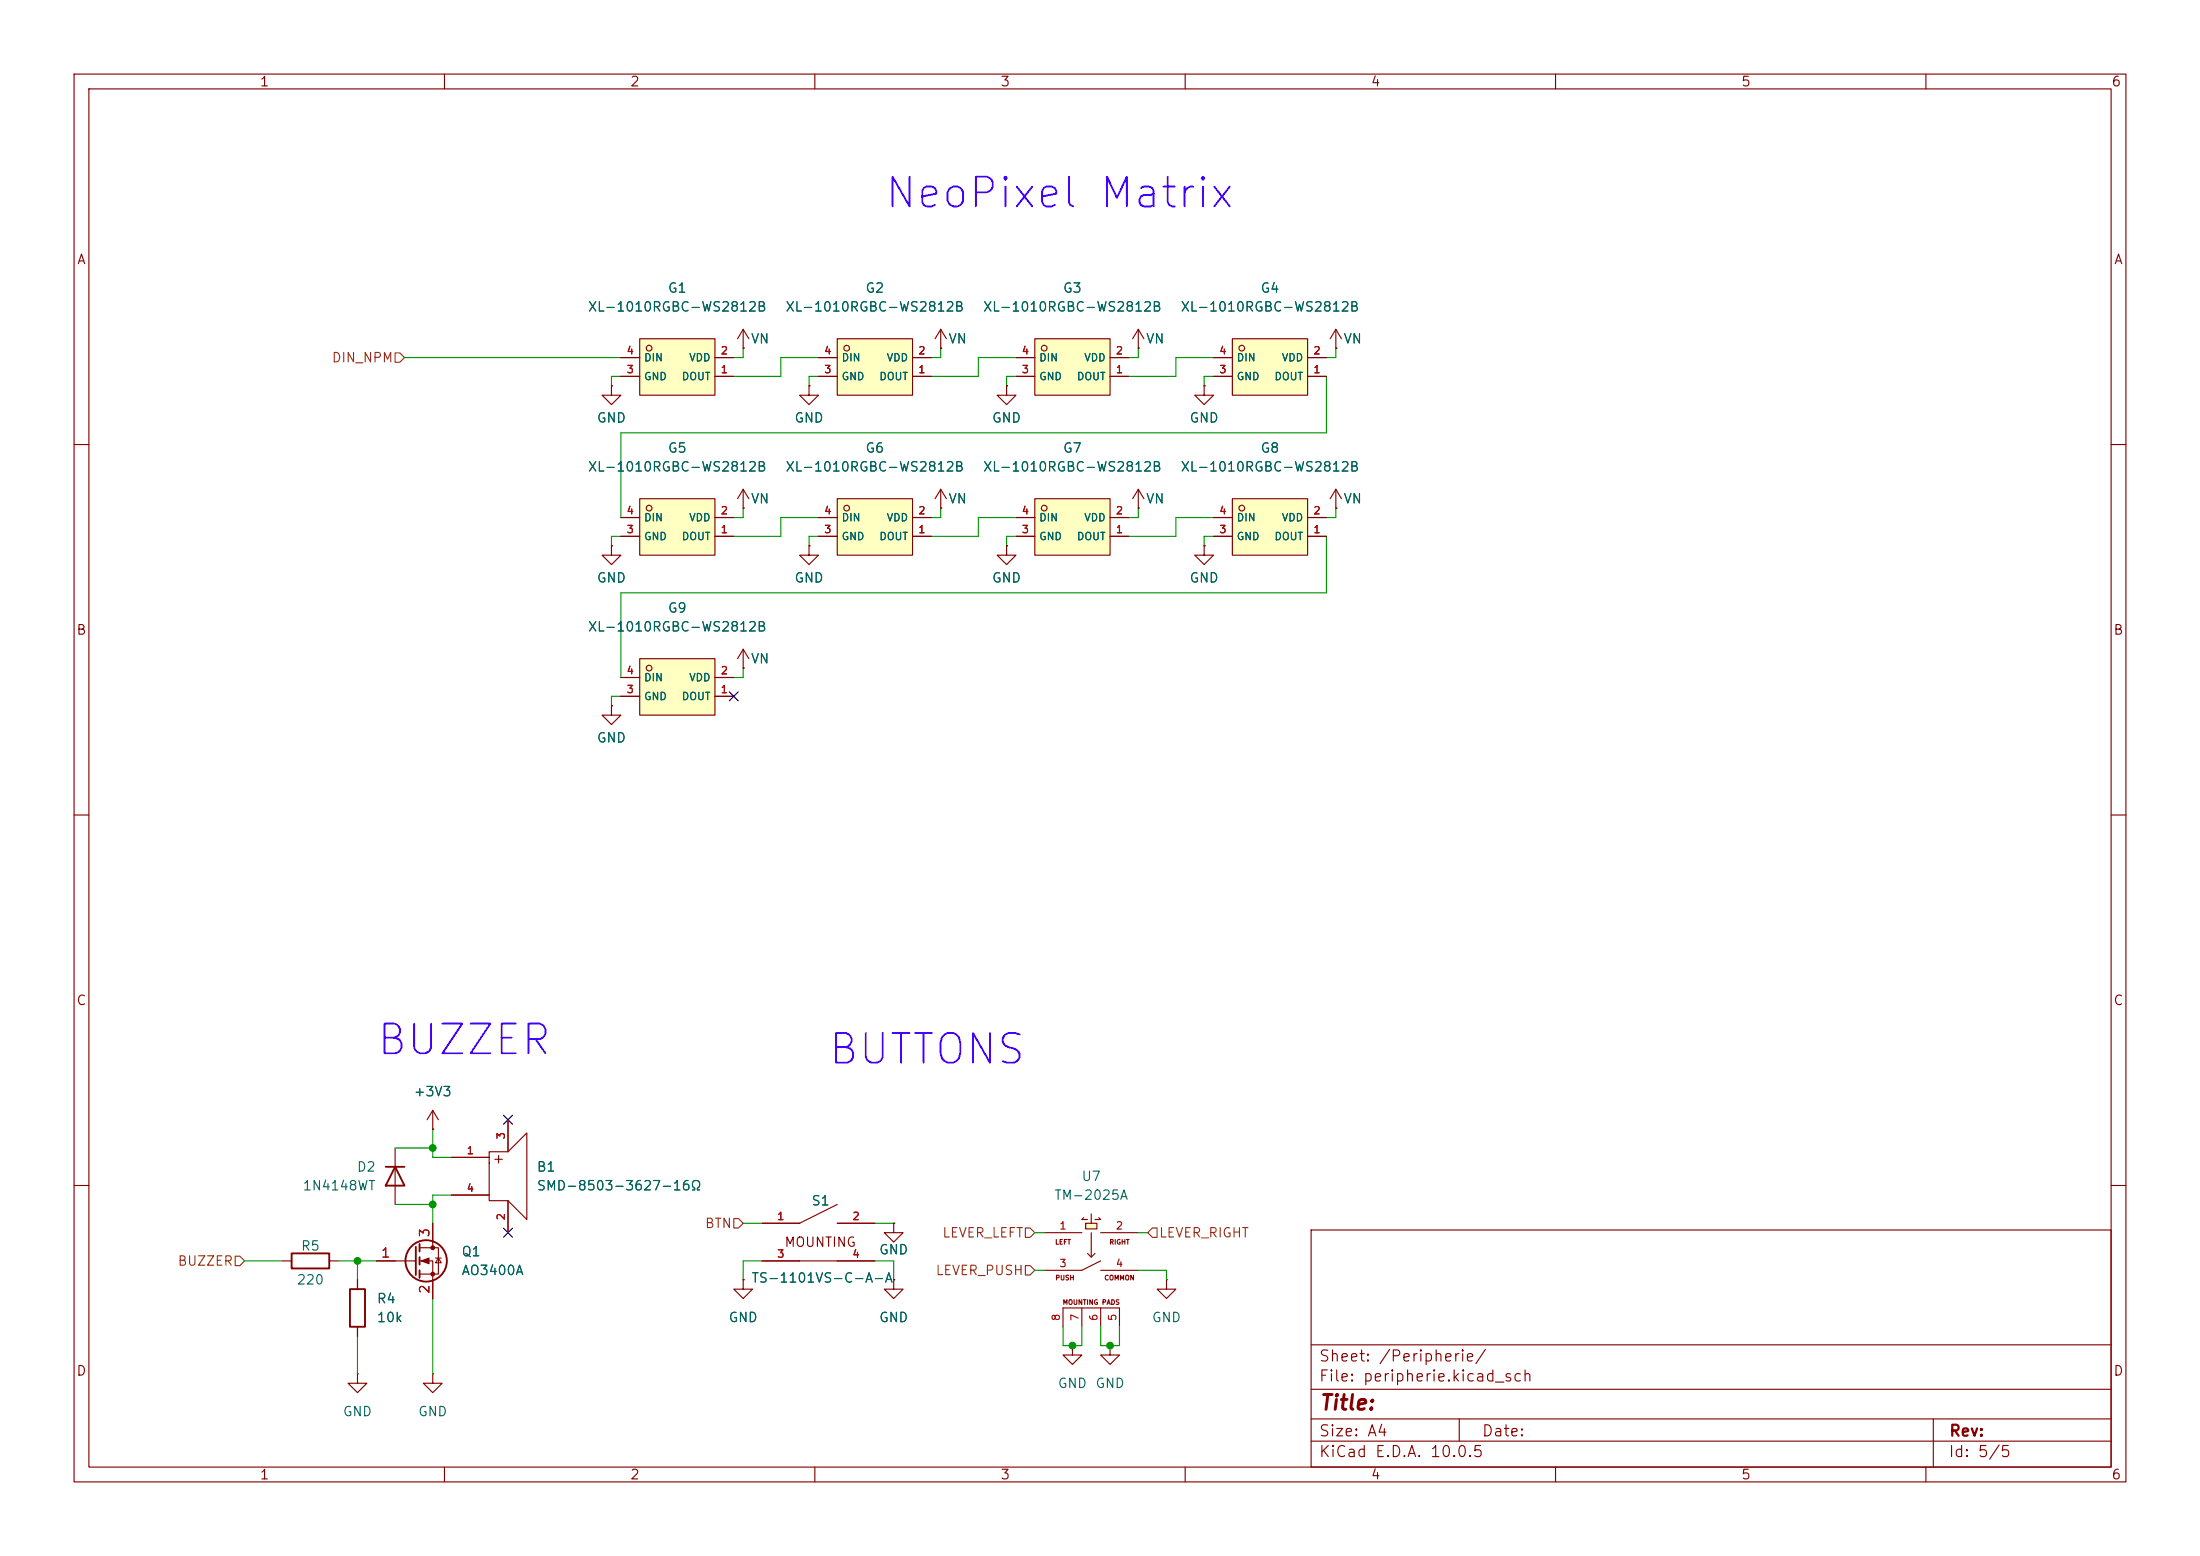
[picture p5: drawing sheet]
<svg xmlns="http://www.w3.org/2000/svg" width="297mm" height="210mm" viewBox="0 0 297 210" stroke-linecap="round" stroke-linejoin="round" font-family="sans-serif">
<g fill="none" stroke="#840000" stroke-width=".15">
<path d="M10 10h277v190h-277zM12 12h273v186h-273zM60 10v2M110 10v2M160 10v2M210 10v2M260 10v2M82.5 52.1v1.2h1.3l-1.3 1.3-1.2-1.3h1.2M82.5 52.1h.1M127 47h.1M127 44.5l-.8 1.2M127 44.5l.8 1.2"/>
<path d="M127 44.5v2.5M10 60h2M153.7 68.6h.1M153.7 66l-.8 1.3M153.7 66l.7 1.3M153.7 66v2.6M285 60h2M10 110h2M285 110h2M10 160h2M177 166h108v32h-108zM285 160h2"/>
<path d="M60 198v2M110 198v2M160 198v2M177 194.5h108M177 191.5h108M177 187.5h108M177 181.5h108M197 191.5v3M210 198v2M260 198v2M261 191.5v6.5"/>
</g>
<path d="M113 67.3h10.2v7.6h-10.2z" fill="#ffffc2"/>
<circle cx="114.3" cy="68.6" r=".38" fill="#ffffc2" stroke="#ffffc2" stroke-width=".14"/>
<g fill="none" stroke="#840000" stroke-width=".15">
<path d="M110.5 72.4h2.5M110.5 69.9h2.5M113 67.3h10.2v7.6h-10.2zM123.2 72.4h2.5M123.2 69.9h2.5M135.9 73.7v1.2h1.3l-1.3 1.3-1.3-1.3h1.3M135.9 73.7h.1M82.5 95.3v1.2h1.3l-1.3 1.3-1.2-1.3h1.2M82.5 95.3h.1"/>
<circle cx="114.3" cy="68.6" r=".38"/>
</g>
<path d="M139.7 67.3h10.2v7.6h-10.2z" fill="#ffffc2"/>
<circle cx="141" cy="68.6" r=".38" fill="#ffffc2" stroke="#ffffc2" stroke-width=".14"/>
<g fill="none" stroke="#840000" stroke-width=".15">
<path d="M127 68.6h.1M127 66l-.8 1.3M127 66l.8 1.3M127 66v2.6M137.2 72.4h2.5M137.2 69.9h2.5M139.7 67.3h10.2v7.6h-10.2zM149.9 72.4h2.5M149.9 69.9h2.5"/>
<circle cx="141" cy="68.6" r=".38"/>
</g>
<path d="M113 45.7h10.2v7.6h-10.2z" fill="#ffffc2"/>
<circle cx="114.3" cy="47" r=".38" fill="#ffffc2" stroke="#ffffc2" stroke-width=".14"/>
<g fill="none" stroke="#840000" stroke-width=".15">
<path d="M109.2 52.1v1.2h1.3l-1.3 1.3-1.3-1.3h1.3M109.2 52.1h.1M110.5 50.8h2.5M110.5 48.3h2.5M113 45.7h10.2v7.6h-10.2zM123.2 50.8h2.5M123.2 48.3h2.5M135.9 52.1v1.2h1.3l-1.3 1.3-1.3-1.3h1.3M135.9 52.1h.1M162.6 52.1v1.2h1.2l-1.2 1.3-1.3-1.3h1.3M162.6 52.1h.1M109.2 73.7v1.2h1.3l-1.3 1.3-1.3-1.3h1.3"/>
<path d="M109.2 73.7h.1M58.4 152.4h.1M58.4 149.9l-.7 1.2M58.4 149.9l.8 1.2M58.4 149.9v2.5M61 156.2h5M66 155.4h2.6l2.5-2.5v11.7l-2.5-2.5h-2.6zM66.8 156.5h1M67.3 156v1M68.6 151.1v4.3M38.1 170.2h1.3M44.4 170.2h1.3"/>
<path d="M61 161.3h5M68.6 162.1v4.3M100.3 172.7v1.3h1.3l-1.3 1.3-1.2-1.3h1.2M100.3 172.7h.1M102.9 170.2h15.2M113 162.6l-5.1 2.5h-5M113 165.1h5.1M120.6 165.1v1.3h-1.2l1.2 1.2 1.3-1.2h-1.3M120.6 165.1h.1M157.5 172.7v1.3h1.2l-1.2 1.3-1.3-1.3h1.3M157.5 172.7h.1M144.8 181.6v1.3h1.2l-1.2 1.3-1.3-1.3h1.3"/>
<path d="M144.8 181.6h.1M149.9 181.6v1.3h1.2l-1.2 1.3-1.3-1.3h1.3M149.9 181.6h.1"/>
<circle cx="114.3" cy="47" r=".38"/>
</g>
<path d="M39.4 169.2h5v2h-5z" fill="none" stroke="#840000" stroke-width=".25"/>
<path d="M139.7 45.7h10.2v7.6h-10.2z" fill="#ffffc2"/>
<circle cx="141" cy="47" r=".38" fill="#ffffc2" stroke="#ffffc2" stroke-width=".14"/>
<g fill="none" stroke="#840000" stroke-width=".15">
<path d="M137.2 50.8h2.5M137.2 48.3h2.5M139.7 45.7h10.2v7.6h-10.2zM149.9 50.8h2.5M149.9 48.3h2.5M48.3 172.7v1.3M48.3 179.1v1.2M50.8 170.2h5.3M56.6 168.4h2.6v3.6h-2.6M56.6 170.2h1.8v5.1M58.4 165.1v3.3M58.8 169.8h.8"/>
<path d="M59.2 169.8l.4 .6h-.8zM120.6 172.7v1.3h-1.2l1.2 1.3 1.3-1.3h-1.3M120.6 172.7h.1M58.4 185.4v1.3h1.3l-1.3 1.3-1.3-1.3h1.3M58.4 185.4h.1"/>
<circle cx="141" cy="47" r=".38"/>
</g>
<g fill="none" stroke="#840000" stroke-width=".25">
<path d="M47.2 174h2.1v5.1h-2.1zM56.1 168.3v3.8M56.6 167.9v1M56.6 169.7v1M56.6 171.5v1"/>
<circle cx="57.5" cy="170.2" r="2.79"/>
</g>
<g fill="#840000" stroke="#840000" stroke-width=".15">
<path d="M56.9 170.2l1-.4v.8z"/>
<circle cx="58.4" cy="168.4" r=".25"/>
<circle cx="58.4" cy="172" r=".25"/>
</g>
<path d="M146.6 165.1h1.5v.8h-1.5z" fill="#ffffc2"/>
<g fill="none" stroke="#840000" stroke-width=".15">
<path d="M141 166.4h5M143.5 179.1v-2.6h7.6v2.6M146 176.5v2.6M146.3 164.3l-.3 .3h.8M146.6 165.1h1.5v.8h-1.5zM146.8 169.2l.5 .5 .5-.5M147.3 163.8v1.3M147.3 166.4v3.3M148.3 164.3l.3 .3h-.8M148.6 170.2l-2.6 1.3h-5M148.6 166.4h5.1M148.6 171.5h5.1"/>
<path d="M148.6 176.5v2.6M48.3 185.4v1.3h1.2l-1.2 1.3-1.3-1.3h1.3M48.3 185.4h.1"/>
</g>
<path d="M86.4 88.9h10.1v7.6h-10.1z" fill="#ffffc2"/>
<circle cx="87.6" cy="90.2" r=".38" fill="#ffffc2" stroke="#ffffc2" stroke-width=".14"/>
<g fill="none" stroke="#840000" stroke-width=".15">
<path d="M180.3 47h.1M180.3 44.5l-.7 1.2M180.3 44.5l.8 1.2M180.3 44.5v2.5M82.5 73.7v1.2h1.3l-1.3 1.3-1.2-1.3h1.2M82.5 73.7h.1M83.8 94h2.6M83.8 91.4h2.6M86.4 88.9h10.1v7.6h-10.1zM96.5 94h2.6M96.5 91.4h2.6M100.3 90.2h.1"/>
<path d="M100.3 87.6l-.7 1.3M100.3 87.6l.8 1.3M100.3 87.6v2.6"/>
<circle cx="87.6" cy="90.2" r=".38"/>
</g>
<path d="M166.4 45.7h10.1v7.6h-10.1z" fill="#ffffc2"/>
<circle cx="167.6" cy="47" r=".38" fill="#ffffc2" stroke="#ffffc2" stroke-width=".14"/>
<g fill="none" stroke="#840000" stroke-width=".15">
<path d="M100.3 47h.1M100.3 44.5v2.5M100.3 44.5l-.7 1.2M100.3 44.5l.8 1.2M153.7 47h.1M153.7 44.5l-.8 1.2M153.7 44.5l.7 1.2M153.7 44.5v2.5M163.8 50.8h2.6M163.8 48.3h2.6M166.4 45.7h10.1v7.6h-10.1zM176.5 50.8h2.6"/>
<path d="M176.5 48.3h2.6M100.3 68.6h.1M100.3 66l-.7 1.3M100.3 66l.8 1.3M100.3 66v2.6M180.3 68.6h.1M180.3 66l-.7 1.3M180.3 66l.8 1.3M180.3 66v2.6M53.3 154.9v7.7"/>
<circle cx="167.6" cy="47" r=".38"/>
</g>
<path d="M52.1 157.5h2.5M53.3 157.5l1.3 2.5h-2.5z" fill="none" stroke="#840000" stroke-width=".25"/>
<path d="M86.4 45.7h10.1v7.6h-10.1z" fill="#ffffc2"/>
<circle cx="87.6" cy="47" r=".38" fill="#ffffc2" stroke="#ffffc2" stroke-width=".14"/>
<g fill="none" stroke="#840000" stroke-width=".15">
<path d="M83.8 50.8h2.6M83.8 48.3h2.6M86.4 45.7h10.1v7.6h-10.1zM96.5 50.8h2.6M96.5 48.3h2.6"/>
<circle cx="87.6" cy="47" r=".38"/>
</g>
<path d="M166.4 67.3h10.1v7.6h-10.1z" fill="#ffffc2"/>
<circle cx="167.6" cy="68.6" r=".38" fill="#ffffc2" stroke="#ffffc2" stroke-width=".14"/>
<g fill="none" stroke="#840000" stroke-width=".15">
<path d="M163.8 72.4h2.6M163.8 69.9h2.6M166.4 67.3h10.1v7.6h-10.1zM176.5 72.4h2.6M176.5 69.9h2.6"/>
<circle cx="167.6" cy="68.6" r=".38"/>
</g>
<path d="M86.4 67.3h10.1v7.6h-10.1z" fill="#ffffc2"/>
<circle cx="87.6" cy="68.6" r=".38" fill="#ffffc2" stroke="#ffffc2" stroke-width=".14"/>
<g fill="none" stroke="#840000" stroke-width=".15">
<path d="M82.5 52.1h.1M83.8 50.8h2.6M83.8 48.3h2.6M96.5 50.8h2.6M96.5 48.3h2.6M100.3 47h.1M109.2 52.1h.1M110.5 50.8h2.5M110.5 48.3h2.5M123.2 50.8h2.5M123.2 48.3h2.5M127 47h.1"/>
<path d="M135.9 52.1h.1M137.2 50.8h2.5M137.2 48.3h2.5M149.9 50.8h2.5M149.9 48.3h2.5M153.7 47h.1M162.6 52.1h.1M163.8 50.8h2.6M163.8 48.3h2.6M176.5 50.8h2.6M176.5 48.3h2.6M180.3 47h.1"/>
<path d="M82.5 73.7h.1M83.8 72.4h2.6M83.8 69.9h2.6M86.4 67.3h10.1v7.6h-10.1zM96.5 72.4h2.6M96.5 69.9h2.6M100.3 68.6h.1M109.2 73.7h.1M110.5 72.4h2.5M110.5 69.9h2.5M123.2 72.4h2.5M123.2 69.9h2.5"/>
<path d="M127 68.6h.1M135.9 73.7h.1M137.2 72.4h2.5M137.2 69.9h2.5M149.9 72.4h2.5M149.9 69.9h2.5M153.7 68.6h.1M162.6 73.7v1.2h1.2l-1.2 1.3-1.3-1.3h1.3M162.6 73.7h.1M163.8 72.4h2.6M163.8 69.9h2.6M176.5 72.4h2.6"/>
<path d="M176.5 69.9h2.6M180.3 68.6h.1M82.5 95.3h.1M83.8 94h2.6M83.8 91.4h2.6M96.5 94h2.6M96.5 91.4h2.6M100.3 90.2h.1M58.4 152.4h.1M61 156.2h5M68.6 151.1v4.3M48.3 172.7v1.3"/>
<path d="M48.3 179.1v1.2M50.8 170.2h2.5M58.4 165.1v2.5M58.4 172.7v2.6M61 161.3h5M68.6 162.1v4.3M100.3 172.7h.1M102.9 170.2h5M102.9 165.1h5M113 170.2h5.1M113 165.1h5.1M120.6 172.7h.1"/>
<path d="M120.6 165.1h.1"/>
<circle cx="87.6" cy="68.6" r=".38"/>
</g>
<path d="M53.3 47.6h.7l.6 .7-.6 .6h-.7zM31.7 169.5h.7l.6 .7-.6 .6h-.7zM99.1 164.5h.6l.6 .6-.6 .6h-.6zM138.4 165.7h.7l.6 .7-.6 .6h-.7zM138.4 170.8h.7l.6 .7-.6 .6h-.7zM155.6 165.7h.6v1.3h-.6l-.7-.6z" fill="none" stroke="#725600" stroke-width=".15"/>
<g fill="none" stroke="#009600" stroke-width=".15">
<path d="M54.6 48.3h29.2M83.8 50.8h-1.3v1.3M100.3 47v1.3h-1.2M110.5 48.3h-5.1v2.5h-6.3M110.5 50.8h-1.3v1.3M127 47v1.3h-1.3M137.2 48.3h-5.1v2.5h-6.4M137.2 50.8h-1.3v1.3M153.7 47v1.3h-1.3M163.8 48.3h-5.1v2.5h-6.3M163.8 50.8h-1.2v1.3M179.1 50.8v7.6h-95.3v11.5"/>
<path d="M180.3 47v1.3h-1.2M83.8 72.4h-1.3v1.3M100.3 68.6v1.3h-1.2M110.5 72.4h-1.3v1.3M110.5 69.9h-5.1v2.5h-6.3M127 68.6v1.3h-1.3M137.2 69.9h-5.1v2.5h-6.4M137.2 72.4h-1.3v1.3M153.7 68.6v1.3h-1.3M163.8 69.9h-5.1v2.5h-6.3M163.8 72.4h-1.2v1.3M179.1 72.4v7.6h-95.3v11.4"/>
<path d="M180.3 68.6v1.3h-1.2M83.8 94h-1.3v1.3M100.3 90.2v1.2h-1.2M53.3 154.9h5.1M58.4 152.4v3.8h2.6M33 170.2h5.1M45.7 170.2h5.1M48.3 170.2v2.5M53.3 162.6h5.1M58.4 175.3v10.1M61 161.3h-2.6v3.8M100.3 165.1h2.6"/>
<path d="M102.9 170.2h-2.6v2.5M118.1 170.2h2.5v2.5M118.1 165.1h2.5M139.7 171.5h1.3M139.7 166.4h1.3M143.5 179.1v2.5h2.5v-2.5M148.6 179.1v2.5h2.5v-2.5M153.7 171.5h3.8v1.2M153.7 166.4h1.2M48.3 180.3v5.1"/>
</g>
<path d="M98.5 93.4l1.2 1.2M99.7 93.4l-1.2 1.2M68 150.5l1.2 1.2M69.2 150.5l-1.2 1.2M68 165.8l1.2 1.2M69.2 165.8l-1.2 1.2" fill="none" stroke="#000084" stroke-width=".15"/>
<g fill="#009600" stroke="#009600" stroke-width=".14">
<circle cx="58.4" cy="154.9" r=".46"/>
<circle cx="48.3" cy="170.2" r=".46"/>
<circle cx="58.4" cy="162.6" r=".46"/>
<circle cx="144.8" cy="181.6" r=".46"/>
<circle cx="149.9" cy="181.6" r=".46"/>
</g>
<g font-size="4" fill="#4000ff">
<text x="119.1" y="29.1">NeoPixel Matrix</text>
<text x="50.6" y="143.4">BUZZER</text>
<text x="111.5" y="144.6">BUTTONS</text>
</g>
<text font-size="2" fill="#840000" x="178" y="190.8">Title:</text>
<g font-size="1.5" fill="#840000">
<text x="178" y="184.1">Sheet: /Peripherie/</text>
<text x="178" y="186.8">File: peripherie.kicad_sch</text>
<text x="178" y="197">KiCad E.D.A. 10.0.5</text>
<text x="178" y="194.2">Size: A4</text>
<text x="200" y="194.2">Date:</text>
<text x="263" y="197">Id: 5/5</text>
<text x="263" y="194.2">Rev:</text>
</g>
<g font-size="1.3" fill="#840000">
<text x="35" y="12">1</text>
<text x="85" y="12">2</text>
<text x="135" y="12">3</text>
<text x="185" y="12">4</text>
<text x="235" y="12">5</text>
<text x="285" y="12">6</text>
<text x="10.3" y="36">A</text>
<text x="285.3" y="36">A</text>
<text x="10.2" y="86">B</text>
<text x="285.2" y="86">B</text>
<text x="10.2" y="136">C</text>
<text x="285.2" y="136">C</text>
<text x="105.8" y="168.6">MOUNTING</text>
<text x="10.2" y="186">D</text>
<text x="285.2" y="186">D</text>
<text x="35" y="200">1</text>
<text x="85" y="200">2</text>
<text x="135" y="200">3</text>
<text x="185" y="200">4</text>
<text x="235" y="200">5</text>
<text x="285" y="200">6</text>
</g>
<g font-size="1.3" fill="#006464">
<text x="90.1" y="39.8">G1</text>
<text x="116.7" y="39.8">G2</text>
<text x="143.4" y="39.8">G3</text>
<text x="170.1" y="39.8">G4</text>
<text x="79.3" y="42.4">XL-1010RGBC-WS2812B</text>
<text x="101.3" y="46.7">VN</text>
<text x="105.9" y="42.4">XL-1010RGBC-WS2812B</text>
<text x="127.9" y="46.7">VN</text>
<text x="132.6" y="42.4">XL-1010RGBC-WS2812B</text>
<text x="154.6" y="46.7">VN</text>
<text x="159.3" y="42.4">XL-1010RGBC-WS2812B</text>
<text x="181.3" y="46.7">VN</text>
<text x="80.5" y="57.4">GND</text>
<text x="107.2" y="57.4">GND</text>
<text x="133.8" y="57.4">GND</text>
<text x="160.5" y="57.4">GND</text>
<text x="79.3" y="64">XL-1010RGBC-WS2812B</text>
<text x="90.1" y="61.4">G5</text>
<text x="105.9" y="64">XL-1010RGBC-WS2812B</text>
<text x="116.7" y="61.4">G6</text>
<text x="132.6" y="64">XL-1010RGBC-WS2812B</text>
<text x="143.4" y="61.4">G7</text>
<text x="159.3" y="64">XL-1010RGBC-WS2812B</text>
<text x="170.1" y="61.4">G8</text>
<text x="101.3" y="68.3">VN</text>
<text x="127.9" y="68.3">VN</text>
<text x="154.6" y="68.3">VN</text>
<text x="181.3" y="68.3">VN</text>
<text x="80.5" y="78.9">GND</text>
<text x="90.1" y="83">G9</text>
<text x="107.2" y="78.9">GND</text>
<text x="133.8" y="78.9">GND</text>
<text x="160.5" y="78.9">GND</text>
<text x="79.3" y="85.5">XL-1010RGBC-WS2812B</text>
<text x="101.3" y="89.9">VN</text>
<text x="80.5" y="100.5">GND</text>
<text x="55.8" y="148.3">+3V3</text>
<text x="40.8" y="161">1N4148WT</text>
<text x="48.1" y="158.4">D2</text>
<text x="72.4" y="158.4">B1</text>
<text x="72.4" y="161">SMD-8503-3627-16Ω</text>
<text x="145.9" y="159.7">U7</text>
<text x="109.5" y="163">S1</text>
<text x="142.2" y="162.3">TM-2025A</text>
<text x="40" y="173.7">220</text>
<text x="40.5" y="169.1">R5</text>
<text x="62.2" y="169.9">Q1</text>
<text x="62.2" y="172.4">AO3400A</text>
<text x="101.4" y="173.4">TS-1101VS-C-A-A</text>
<text x="118.6" y="169.6">GND</text>
<text x="50.8" y="176.2">R4</text>
<text x="50.8" y="178.8">10k</text>
<text x="98.3" y="178.8">GND</text>
<text x="118.6" y="178.8">GND</text>
<text x="155.4" y="178.8">GND</text>
<text x="46.2" y="191.5">GND</text>
<text x="56.4" y="191.5">GND</text>
<text x="142.7" y="187.7">GND</text>
<text x="147.8" y="187.7">GND</text>
</g>
<g font-size="1.3" fill="#725600">
<text x="44.7" y="49.2">DIN_NPM</text>
<text x="95.1" y="166.1">BTN</text>
<text x="127.1" y="167.3">LEVER_LEFT</text>
<text x="156.4" y="167.3">LEVER_RIGHT</text>
<text x="23.9" y="171.1">BUZZER</text>
<text x="126.2" y="172.4">LEVER_PUSH</text>
</g>
<g font-size="1.3" fill="#a90000">
<text x="58.3" y="167.1" transform="rotate(-90 58.3 167.1)">3</text>
<text x="51.3" y="170">1</text>
<text x="58.3" y="174.7" transform="rotate(-90 58.3 174.7)">2</text>
</g>
<g font-size="1" fill="#a90000">
<text x="84.5" y="50.6">3</text>
<text x="84.5" y="48.1">4</text>
<text x="97.2" y="50.6">1</text>
<text x="97.2" y="48.1">2</text>
<text x="111.2" y="50.6">3</text>
<text x="111.2" y="48.1">4</text>
<text x="123.9" y="50.6">1</text>
<text x="123.9" y="48.1">2</text>
<text x="137.9" y="50.6">3</text>
<text x="137.9" y="48.1">4</text>
<text x="150.6" y="50.6">1</text>
<text x="150.6" y="48.1">2</text>
<text x="164.5" y="50.6">3</text>
<text x="164.5" y="48.1">4</text>
<text x="177.2" y="50.6">1</text>
<text x="177.2" y="48.1">2</text>
<text x="84.5" y="69.7">4</text>
<text x="97.2" y="69.7">2</text>
<text x="111.2" y="69.7">4</text>
<text x="123.9" y="69.7">2</text>
<text x="137.9" y="69.7">4</text>
<text x="150.6" y="69.7">2</text>
<text x="164.5" y="69.7">4</text>
<text x="177.2" y="69.7">2</text>
<text x="84.5" y="72.2">3</text>
<text x="97.2" y="72.2">1</text>
<text x="111.2" y="72.2">3</text>
<text x="123.9" y="72.2">1</text>
<text x="137.9" y="72.2">3</text>
<text x="150.6" y="72.2">1</text>
<text x="164.5" y="72.2">3</text>
<text x="177.2" y="72.2">1</text>
<text x="84.5" y="93.8">3</text>
<text x="84.5" y="91.3">4</text>
<text x="97.2" y="93.8">1</text>
<text x="97.2" y="91.3">2</text>
<text x="68.4" y="153.9" transform="rotate(-90 68.4 153.9)">3</text>
<text x="62.9" y="156">1</text>
<text x="62.9" y="161.1">4</text>
<text x="68.4" y="164.8" transform="rotate(-90 68.4 164.8)">2</text>
<text x="104.8" y="164.9">1</text>
<text x="115" y="164.9">2</text>
<text x="142.9" y="166.2">1</text>
<text x="150.6" y="166.2">2</text>
<text x="104.8" y="170">3</text>
<text x="115" y="170">4</text>
<text x="142.9" y="171.3">3</text>
<text x="150.6" y="171.3">4</text>
<text x="143.3" y="178.4" transform="rotate(-90 143.3 178.4)">8</text>
<text x="145.9" y="178.4" transform="rotate(-90 145.9 178.4)">7</text>
<text x="148.4" y="178.4" transform="rotate(-90 148.4 178.4)">6</text>
<text x="150.9" y="178.4" transform="rotate(-90 150.9 178.4)">5</text>
</g>
<g font-size="1" fill="#006464">
<text x="86.9" y="51.6">GND</text>
<text x="86.9" y="49">DIN</text>
<text x="92" y="51.6">DOUT</text>
<text x="93" y="49">VDD</text>
<text x="113.5" y="51.6">GND</text>
<text x="113.5" y="49">DIN</text>
<text x="118.6" y="51.6">DOUT</text>
<text x="119.6" y="49">VDD</text>
<text x="140.2" y="51.6">GND</text>
<text x="140.2" y="49">DIN</text>
<text x="145.3" y="51.6">DOUT</text>
<text x="146.3" y="49">VDD</text>
<text x="166.9" y="51.6">GND</text>
<text x="166.9" y="49">DIN</text>
<text x="172" y="51.6">DOUT</text>
<text x="173" y="49">VDD</text>
<text x="86.9" y="70.6">DIN</text>
<text x="93" y="70.6">VDD</text>
<text x="113.5" y="70.6">DIN</text>
<text x="119.6" y="70.6">VDD</text>
<text x="140.2" y="70.6">DIN</text>
<text x="146.3" y="70.6">VDD</text>
<text x="166.9" y="70.6">DIN</text>
<text x="173" y="70.6">VDD</text>
<text x="86.9" y="73.1">GND</text>
<text x="92" y="73.1">DOUT</text>
<text x="113.5" y="73.1">GND</text>
<text x="118.6" y="73.1">DOUT</text>
<text x="140.2" y="73.1">GND</text>
<text x="145.3" y="73.1">DOUT</text>
<text x="166.9" y="73.1">GND</text>
<text x="172" y="73.1">DOUT</text>
<text x="86.9" y="94.7">GND</text>
<text x="86.9" y="92.2">DIN</text>
<text x="92" y="94.7">DOUT</text>
<text x="93" y="92.2">VDD</text>
</g>
<g font-size=".6" fill="#840000">
<text x="142.4" y="168.1">LEFT</text>
<text x="142.4" y="172.9">PUSH</text>
<text x="149" y="172.9">COMMON</text>
<text x="149.7" y="168.1">RIGHT</text>
<text x="143.4" y="176.2">MOUNTING PADS</text>
</g>
</svg>
